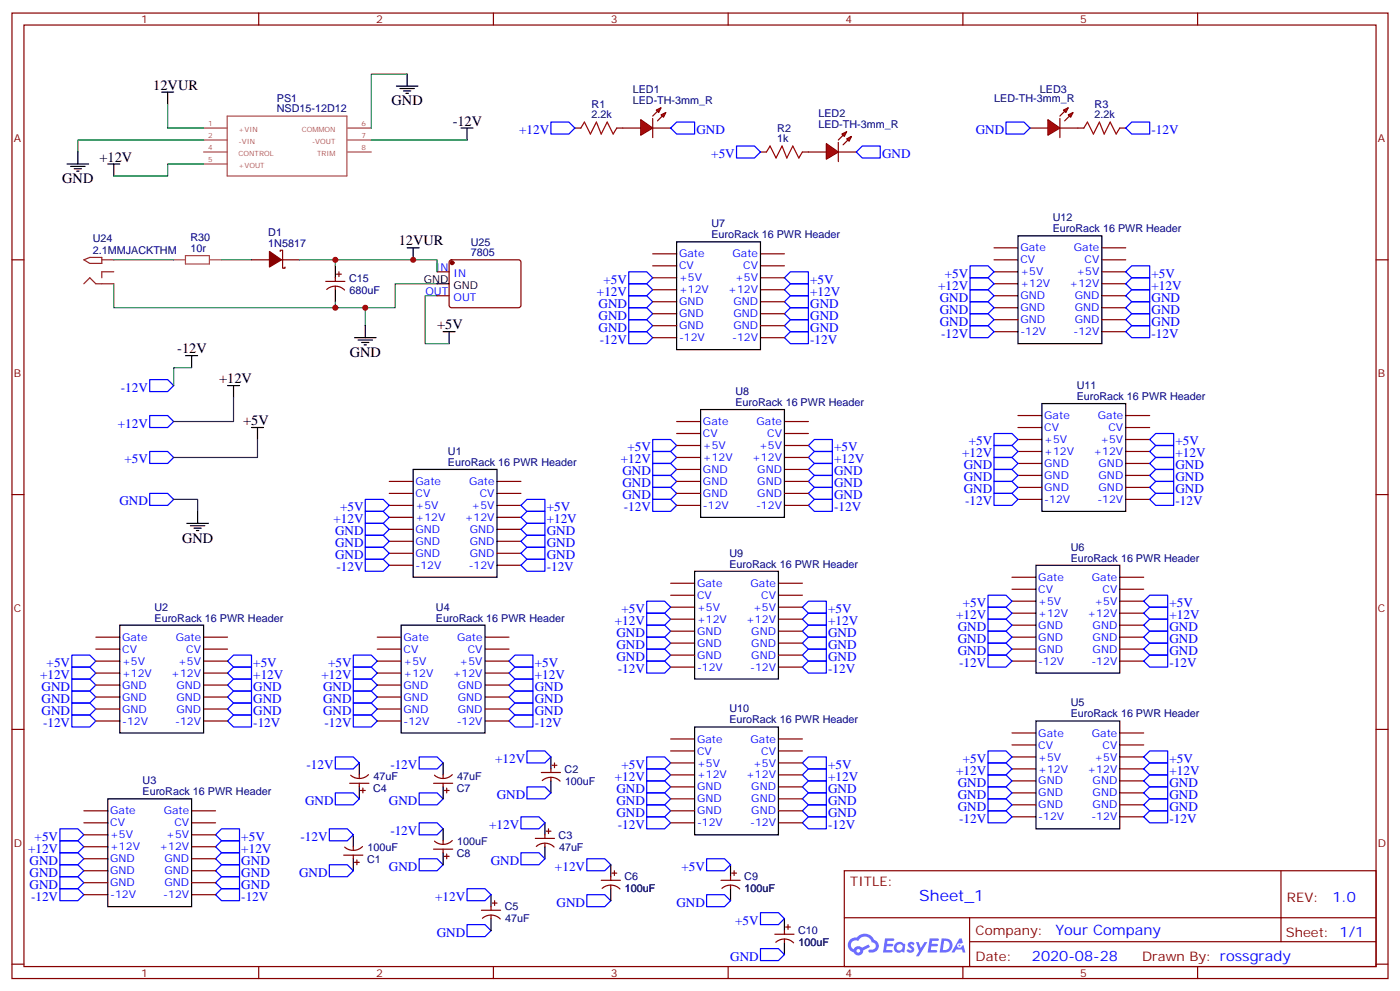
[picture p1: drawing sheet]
<svg xmlns="http://www.w3.org/2000/svg" width="412mm" height="292mm" viewBox="0 0 412 292" stroke-linecap="round" stroke-linejoin="round" font-family="sans-serif">
<g fill="none" stroke="#870000" stroke-width=".35">
<path d="M3.5 3.8h405.4v284.4h-405.4zM7.1 7.4h398.2v277.3h-398.2zM76.2 3.8v3.6M145.3 3.8v3.6M214.5 3.8v3.6M283.6 3.8v3.6M352.8 3.8v3.6M3.5 76.5h3.6M405.3 76.5h3.6M3.5 145.7h3.6M405.3 145.7h3.6M3.5 214.8h3.6"/>
<path d="M405.3 214.8h3.6M248.7 256.4h156.6v28.3h-156.6zM377.3 256.5v20.8M248.7 270.3h156.5M285.6 277.3h119.6M285.6 270.3v14.1M3.5 284h3.6M76.2 284.7v3.5M145.3 284.7v3.5M214.5 284.7v3.5M283.6 284.7v3.5M352.8 284.7v3.5"/>
<path d="M405.3 284h3.6"/>
</g>
<g fill="#5487ff">
<path d="M267.7 277.6a1.22 1.22 0 0 1 1.7 .3l-.4 .6a.47 .47 0 0 0-.3-.5 .47 .47 0 0 0-.5 .2l.1 .3a1.14 1.14 0 0 1 .8 1.7 1.14 1.14 0 0 1-1.9 0l-.2-.2 .5-.5 .7 .4a.29 .29 0 0 0 .3-.3 .29 .29 0 0 0-.2-.3 1.04 1.04 0 0 1-.6-1.7z"/>
<path d="M260.7 276.4h2.4l.3 .1-.2 .5-1.8 .1-.1 .9h1.5l.3 .3-.3 .4h-1.6l-.2 1.1h1.7l.2 .4-.2 .3h-2.6z"/>
<path d="M273.8 276.4h2.4l.3 .1-.1 .5-1.8 .1-.2 .9h1.6l.3 .3-.4 .4h-1.6l-.1 1.1h1.7l.2 .4-.2 .3h-2.6z"/>
<path d="M282.6 276.4h.7l.3 1.2-.6 .3a.69 .69 0 0 0-1 .3 .69 .69 0 0 0 .4 1 .69 .69 0 0 0 .9-.6l.5-.3 .6 2.2h-.8l-.2-.9h-1.8l-.5 .9h-.8z"/>
<path d="M269.8 277.4h.8l.6 1.9 1.1-1.9h.9l-2.6 4.2h-.8l.9-1.5z"/>
<path d="M277.4 276.4l-.6 4.1h1.3a2.11 2.11 0 0 0 2.5-2.1 2.11 2.11 0 0 0-2.5-2zM278.1 277.1a1.39 1.39 0 0 1 1.7 1.4 1.39 1.39 0 0 1-1.8 1.3h-.3z"/>
<path d="M263.7 278a1.54 1.54 0 0 0-.1 2.1 1.54 1.54 0 0 0 2.2 .2l.6 .2 .3-2.3-.2-.2-.4-.1a1.49 1.49 0 0 0-2.4 .1zM264 279a.94 .94 0 0 1 1.8 0 .94 .94 0 0 1-1.8 0z"/>
<path d="M250.4 276.7a2.18 2.18 0 0 0 1.1 3.8 1.44 1.44 0 0 0 1.6 .9 1.44 1.44 0 0 0 1.2-1.5l2-1-.5-.7-1.9 .9a1.47 1.47 0 0 0-2.4 .5 1.39 1.39 0 0 1-.7-2 1.39 1.39 0 0 1 2-.5 2.12 2.12 0 0 1 2.2-1.3 2.12 2.12 0 0 1 1.9 1.7 1.14 1.14 0 0 1 1.1 1.4 1.14 1.14 0 0 1-1.7 .8 .43 .43 0 0 0-.5 .3 .43 .43 0 0 0 .4 .5 1.98 1.98 0 0 0 2.5-1.2 1.98 1.98 0 0 0-1.2-2.5 3.1 3.1 0 0 0-5.3-.7l-.9 .1zM252.3 280a.55 .55 0 0 1 1.1 0 .55 .55 0 0 1-1.1 0z"/>
<circle cx="282.6" cy="278.5" r=".26"/>
</g>
<path d="M60 37.7h6.9M66.9 34.2h35.3v17.6h-35.3zM102.4 37.7h7M60 41.2h6.9M60 44.8h6.9M60 48.3h6.9M102.4 41.2h7M102.4 44.8h7M51.2 76.5h3.4M54.6 75.3h7.1v2.5h-7.1zM61.8 76.5h3.5" fill="none" stroke="#a64a4a" stroke-width=".35"/>
<g fill="none" stroke="#870000" stroke-width=".35">
<path d="M74.1 76.5h5.3M82.5 74v-.3h.8v5.3h.7v-.4M82.9 76.5h5.3M132.5 76.7l.5-.2 20 .1 .5 .6-.1 13-.6 .4h-20.1l-.4-.7v-12.7zM192.3 74.8h7M192.3 78.3h7M224 74.8h7.1M224 78.3h7.1M292.8 76.5h7.1M292.8 73h7.1M324.6 76.5h7M324.6 73h7"/>
<path d="M96 82.9h5.6M96.2 85.2a3.8 3.8 0 0 1 5.3 .2M98.8 81.8v1.1M98.8 84.3v1M99.1 80.8h1.4M99.8 80v1.5M128.8 80h3.5M128.8 87.1h3.5M192.3 81.8h7M192.3 85.3h7M192.3 88.9h7M192.3 92.4h7"/>
<path d="M192.3 99.4h7M192.3 95.9h7M224 81.8h7.1M224 85.3h7.1M224 88.9h7.1M224 92.4h7.1M224 99.4h7.1M224 95.9h7.1M292.8 80h7.1M292.8 87.1h7.1M292.8 83.6h7.1M292.8 90.6h7.1"/>
<path d="M292.8 97.7h7.1M292.8 94.2h7.1M324.6 80h7M324.6 87.1h7M324.6 83.6h7M324.6 90.6h7M324.6 97.7h7M324.6 94.2h7M199.3 124.1h7.1M199.3 127.7h7.1M199.3 131.2h7.1M199.3 134.7h7.1"/>
<path d="M199.3 138.3h7.1M231.1 124.1h7M231.1 127.7h7M231.1 131.2h7M231.1 134.7h7M231.1 138.3h7M299.9 122.4h7M299.9 125.9h7M299.9 129.4h7M299.9 133h7M299.9 136.5h7M331.6 122.4h7.1"/>
<path d="M331.6 125.9h7.1M331.6 129.4h7.1M331.6 133h7.1M331.6 136.5h7.1M114.7 141.8h7M114.7 145.3h7M114.7 148.8h7M114.7 152.4h7M114.7 155.9h7M114.7 159.4h7M146.4 141.8h7.1M146.4 145.3h7.1"/>
<path d="M146.4 148.8h7.1M146.4 152.4h7.1M146.4 155.9h7.1M146.4 159.4h7.1M199.3 141.8h7.1M199.3 145.3h7.1M199.3 148.8h7.1M231.1 141.8h7M231.1 145.3h7M231.1 148.8h7M299.9 140h7M299.9 147.1h7"/>
<path d="M299.9 143.5h7M331.6 140h7.1M331.6 147.1h7.1M331.6 143.5h7.1M114.7 166.5h7M114.7 162.9h7M146.4 166.5h7.1M146.4 162.9h7.1M197.6 171.8h7M197.6 175.3h7M197.6 178.8h7M229.3 171.8h7.1"/>
<path d="M229.3 175.3h7.1M229.3 178.8h7.1M298.1 170h7.1M298.1 173.5h7.1M298.1 177.1h7.1M329.8 170h7.1M329.8 173.5h7.1M329.8 177.1h7.1M28.2 187.6h7.1M28.2 191.2h7.1M28.2 194.7h7.1M28.2 198.2h7.1"/>
<path d="M60 187.6h7M60 191.2h7M60 194.7h7M60 198.2h7M111.1 187.6h7.1M111.1 191.2h7.1M111.1 194.7h7.1M111.1 198.2h7.1M142.9 187.6h7M142.9 191.2h7M142.9 194.7h7M142.9 198.2h7"/>
<path d="M197.6 182.4h7M197.6 185.9h7M197.6 189.4h7M197.6 196.5h7M197.6 192.9h7M229.3 182.4h7.1M229.3 185.9h7.1M229.3 189.4h7.1M229.3 196.5h7.1M229.3 192.9h7.1M298.1 187.6h7.1M298.1 191.2h7.1"/>
<path d="M298.1 194.7h7.1M298.1 180.6h7.1M298.1 184.1h7.1M329.8 187.6h7.1M329.8 191.2h7.1M329.8 194.7h7.1M329.8 180.6h7.1M329.8 184.1h7.1M28.2 201.8h7.1M28.2 205.3h7.1M28.2 212.3h7.1M28.2 208.8h7.1"/>
<path d="M60 201.8h7M60 205.3h7M60 212.3h7M60 208.8h7M111.1 201.8h7.1M111.1 205.3h7.1M111.1 212.3h7.1M111.1 208.8h7.1M142.9 201.8h7M142.9 205.3h7M142.9 212.3h7M142.9 208.8h7"/>
<path d="M197.6 217.6h7M229.3 217.6h7.1M298.1 215.9h7.1M298.1 219.4h7.1M329.8 215.9h7.1M329.8 219.4h7.1M24.7 238.8h7M56.4 238.8h7.1M197.6 238.8h7M197.6 221.2h7M197.6 224.7h7M197.6 228.2h7"/>
<path d="M197.6 231.7h7M197.6 235.3h7M229.3 238.8h7.1M229.3 221.2h7.1M229.3 224.7h7.1M229.3 228.2h7.1M229.3 231.7h7.1M229.3 235.3h7.1M298.1 222.9h7.1M298.1 226.4h7.1M298.1 230h7.1M298.1 233.5h7.1"/>
<path d="M298.1 237h7.1M329.8 222.9h7.1M329.8 226.4h7.1M329.8 230h7.1M329.8 233.5h7.1M329.8 237h7.1M24.7 242.3h7M24.7 245.9h7M24.7 249.4h7M24.7 252.9h7M24.7 256.4h7M24.7 260h7"/>
<path d="M56.4 242.3h7.1M56.4 245.9h7.1M56.4 249.4h7.1M56.4 252.9h7.1M56.4 256.4h7.1M56.4 260h7.1M197.6 242.3h7M229.3 242.3h7.1M298.1 240.6h7.1M329.8 240.6h7.1M24.7 263.5h7M56.4 263.5h7.1"/>
</g>
<g fill="none" stroke="#000" stroke-width=".35">
<path d="M47.6 27.1h3.6M49.4 27.1v3.6M116.8 25.4h6.3M117.8 26.1h4.3M118.9 26.8h2.1M119.6 27.5h.7M119.9 21.8v3.6M135.8 37.7h3.5M137.6 37.7v3.5M19.8 48.3h6.3M20.8 49h4.2M21.9 49.7h2.1"/>
<path d="M22.6 50.4h.7M22.9 44.8v3.5M31.7 48.3h3.6M33.5 48.3v3.5M98.8 78.3v3.5M119.9 73h3.6M121.7 73v3.5M199.3 71.2h24.7v31.8h-24.7zM299.9 69.5h24.7v31.7h-24.7zM98.8 85.3v3.6M104.4 99.4h6.4M107.6 95.9v3.5"/>
<path d="M128.8 83.6h3.5M130.5 97.7h3.6M132.3 97.7v3.5M54.7 104.7h3.5M56.4 104.7v3.6M67 113.6h3.6M68.8 113.6v3.5M105.5 100.2h4.2M106.5 100.9h2.2M107.2 101.6h.7M306.9 118.9h24.7v31.7h-24.7zM74.1 125.9h3.5"/>
<path d="M75.8 125.9v3.5M121.7 138.3h24.7v31.7h-24.7zM206.4 120.6h24.7v31.8h-24.7zM55 154.1h6.4M56.1 154.8h4.2M57.1 155.5h2.2M57.9 156.2h.7M58.2 150.6v3.5M204.6 168.2h24.7v31.8h-24.7zM305.2 166.5h24.6v31.7h-24.6zM35.3 184.1h24.7v31.8h-24.7zM118.2 184.1h24.7v31.8h-24.7z"/>
<path d="M204.6 214.1h24.7v31.8h-24.7zM305.2 212.3h24.6v31.8h-24.6zM31.7 235.3h24.7v31.7h-24.7z"/>
</g>
<g fill="#870000" stroke="#870000" stroke-width=".35">
<path d="M79.4 74l3.5 2.5-3.5 2.1z"/>
<circle cx="133.2" cy="77.4" r=".53"/>
</g>
<g fill="none" stroke="#008700" stroke-width=".35">
<path d="M49.4 30.7v7h10.6M119.9 21.8h-10.5v15.9M60 41.2h-37.1v3.6M60 48.3h-10.6v3.5h-15.9M109.4 41.2h28.2M33.5 76.5h17.7M65.3 76.5h8.8M88.2 76.5h40.6v3.5M98.8 76.5v1.8M33.5 83.6v7h74.1v5.3M98.8 88.9v1.7M128.8 87.1h-3.6v14.1h7.1"/>
<path d="M128.8 83.6h-12.4v7h-8.8M56.4 108.3h-5.2v5.3M68.8 117.1v7h-17.6M75.8 129.4v5.3h-24.6M51.2 147.1h7v3.5"/>
</g>
<path d="M24.7 76.5l1.8-.7h3.5v1.8h-3.5zM30 76.5h3.5M24.7 83.6l1.8-1.8 1.7 1.8h5.3M33.5 80h-3.5v1.8" fill="none" stroke="#8c2424" stroke-width=".35"/>
<g fill="none" stroke="#00f" stroke-width=".35">
<path d="M285.8 78.3h5.2l1.8 1.7-1.8 1.8h-5.2zM333.4 78.3h5.3v3.5h-5.3l-1.8-1.8zM185.2 97.7h5.3l1.8 1.7-1.8 1.8h-5.3zM185.2 94.2h5.3l1.8 1.7-1.8 1.8h-5.3zM185.2 90.6h5.3l1.8 1.8-1.8 1.8h-5.3zM185.2 87.1h5.3l1.8 1.8-1.8 1.7h-5.3zM185.2 83.6h5.3l1.8 1.7-1.8 1.8h-5.3zM185.2 80h5.3l1.8 1.8-1.8 1.8h-5.3zM232.8 80h5.3v3.6h-5.3l-1.7-1.8zM232.8 83.6h5.3v3.5h-5.3l-1.7-1.8zM232.8 87.1h5.3v3.5h-5.3l-1.7-1.7zM232.8 90.6h5.3v3.6h-5.3l-1.7-1.8z"/>
<path d="M232.8 94.2h5.3v3.5h-5.3l-1.7-1.8zM232.8 97.7h5.3v3.5h-5.3l-1.7-1.8zM285.8 81.8h5.2l1.8 1.8-1.8 1.7h-5.2zM285.8 85.3h5.2l1.8 1.8-1.8 1.8h-5.2zM285.8 88.9h5.2l1.8 1.7-1.8 1.8h-5.2zM285.8 92.4h5.2l1.8 1.8-1.8 1.7h-5.2zM285.8 95.9h5.2l1.8 1.8-1.8 1.7h-5.2zM333.4 95.9h5.3v3.5h-5.3l-1.8-1.7zM333.4 92.4h5.3v3.5h-5.3l-1.8-1.7zM333.4 88.9h5.3v3.5h-5.3l-1.8-1.8zM333.4 85.3h5.3v3.6h-5.3l-1.8-1.8zM333.4 81.8h5.3v3.5h-5.3l-1.8-1.7z"/>
<path d="M44.1 111.8h5.3l1.8 1.8-1.8 1.7h-5.3zM44.1 122.4h5.3l1.8 1.7-1.8 1.8h-5.3zM44.1 133h5.3l1.8 1.7-1.8 1.8h-5.3zM192.3 136.5h5.3l1.7 1.8-1.7 1.7h-5.3zM192.3 133h5.3l1.7 1.7-1.7 1.8h-5.3zM192.3 129.4h5.3l1.7 1.8-1.7 1.8h-5.3zM239.9 129.4h5.3v3.6h-5.3l-1.8-1.8zM239.9 133h5.3v3.5h-5.3l-1.8-1.8zM239.9 136.5h5.3v3.5h-5.3l-1.8-1.7zM292.8 127.7h5.3l1.8 1.7-1.8 1.8h-5.3zM292.8 131.2h5.3l1.8 1.8-1.8 1.7h-5.3zM292.8 134.7h5.3l1.8 1.8-1.8 1.8h-5.3z"/>
<path d="M292.8 138.3h5.3l1.8 1.7-1.8 1.8h-5.3zM338.7 136.5l1.7-1.8h5.3v3.6h-5.3zM338.7 129.4l1.7-1.7h5.3v3.5h-5.3zM340.4 138.3h5.3v3.5h-5.3l-1.7-1.8zM340.4 131.2h5.3v3.5h-5.3l-1.7-1.7zM44.1 145.3h5.3l1.8 1.8-1.8 1.7h-5.3zM107.6 147.1h5.3l1.8 1.7-1.8 1.8h-5.3zM107.6 150.6h5.3l1.8 1.8-1.8 1.7h-5.3zM107.6 154.1h5.3l1.8 1.8-1.8 1.8h-5.3zM107.6 157.7h5.3l1.8 1.7-1.8 1.8h-5.3zM155.2 157.7h5.3v3.5h-5.3l-1.7-1.8zM155.2 154.1h5.3v3.6h-5.3l-1.7-1.8z"/>
<path d="M155.2 150.6h5.3v3.5h-5.3l-1.7-1.7zM155.2 147.1h5.3v3.5h-5.3l-1.7-1.8zM192.3 147.1h5.3l1.7 1.7-1.7 1.8h-5.3zM192.3 143.5h5.3l1.7 1.8-1.7 1.8h-5.3zM192.3 140h5.3l1.7 1.8-1.7 1.7h-5.3zM239.9 140h5.3v3.5h-5.3l-1.8-1.7zM239.9 143.5h5.3v3.6h-5.3l-1.8-1.8zM239.9 147.1h5.3v3.5h-5.3l-1.8-1.8zM292.8 141.8h5.3l1.8 1.7-1.8 1.8h-5.3zM292.8 145.3h5.3l1.8 1.8-1.8 1.7h-5.3zM338.7 143.5l1.7-1.7h5.3v3.5h-5.3zM340.4 145.3h5.3v3.5h-5.3l-1.7-1.7z"/>
<path d="M107.6 161.2h5.3l1.8 1.7-1.8 1.8h-5.3zM107.6 164.7h5.3l1.8 1.8-1.8 1.7h-5.3zM155.2 164.7h5.3v3.5h-5.3l-1.7-1.7zM155.2 161.2h5.3v3.5h-5.3l-1.7-1.8zM190.5 177.1h5.3l1.8 1.7-1.8 1.8h-5.3zM238.1 177.1h5.3v3.5h-5.3l-1.7-1.8zM291 175.3h5.3l1.8 1.8-1.8 1.7h-5.3zM291 178.8h5.3l1.8 1.8-1.8 1.8h-5.3zM338.7 178.8h5.3v3.6h-5.3l-1.8-1.8zM338.7 175.3h5.3v3.5h-5.3l-1.8-1.7zM21.2 200h5.3l1.7 1.8-1.7 1.7h-5.3zM21.2 196.5h5.3l1.7 1.7-1.7 1.8h-5.3z"/>
<path d="M21.2 192.9h5.3l1.7 1.8-1.7 1.8h-5.3zM68.8 192.9h5.3v3.6h-5.3l-1.8-1.8zM68.8 196.5h5.3v3.5h-5.3l-1.8-1.8zM104.1 200h5.3l1.7 1.8-1.7 1.7h-5.3zM104.1 196.5h5.3l1.7 1.7-1.7 1.8h-5.3zM104.1 192.9h5.3l1.7 1.8-1.7 1.8h-5.3zM149.9 198.2l1.8-1.7h5.3v3.5h-5.3zM151.7 192.9h5.3v3.6h-5.3l-1.8-1.8zM151.7 200h5.3v3.5h-5.3l-1.8-1.7zM190.5 194.7h5.3l1.8 1.8-1.8 1.7h-5.3zM190.5 191.2h5.3l1.8 1.7-1.8 1.8h-5.3zM190.5 187.6h5.3l1.8 1.8-1.8 1.8h-5.3z"/>
<path d="M190.5 184.1h5.3l1.8 1.8-1.8 1.7h-5.3zM190.5 180.6h5.3l1.8 1.8-1.8 1.7h-5.3zM236.4 182.4l1.7-1.8h5.3v3.5h-5.3zM238.1 184.1h5.3v3.5h-5.3l-1.7-1.7zM238.1 187.6h5.3v3.6h-5.3l-1.7-1.8zM238.1 191.2h5.3v3.5h-5.3l-1.7-1.8zM238.1 194.7h5.3v3.5h-5.3l-1.7-1.7zM291 182.4h5.3l1.8 1.7-1.8 1.8h-5.3zM291 185.9h5.3l1.8 1.7-1.8 1.8h-5.3zM291 189.4h5.3l1.8 1.8-1.8 1.7h-5.3zM291 192.9h5.3l1.8 1.8-1.8 1.8h-5.3zM338.7 192.9h5.3v3.6h-5.3l-1.8-1.8z"/>
<path d="M338.7 189.4h5.3v3.5h-5.3l-1.8-1.7zM338.7 185.9h5.3v3.5h-5.3l-1.8-1.8zM338.7 182.4h5.3v3.5h-5.3l-1.8-1.8zM21.2 210.6h5.3l1.7 1.7-1.7 1.8h-5.3zM21.2 207h5.3l1.7 1.8-1.7 1.8h-5.3zM21.2 203.5h5.3l1.7 1.8-1.7 1.7h-5.3zM67 201.8l1.8-1.8h5.3v3.5h-5.3zM68.8 203.5h5.3v3.5h-5.3l-1.8-1.7zM68.8 207h5.3v3.6h-5.3l-1.8-1.8zM68.8 210.6h5.3v3.5h-5.3l-1.8-1.8zM104.1 210.6h5.3l1.7 1.7-1.7 1.8h-5.3zM104.1 207h5.3l1.7 1.8-1.7 1.8h-5.3z"/>
<path d="M104.1 203.5h5.3l1.7 1.8-1.7 1.7h-5.3zM151.7 203.5h5.3v3.5h-5.3l-1.8-1.7zM151.7 207h5.3v3.6h-5.3l-1.8-1.8zM151.7 210.6h5.3v3.5h-5.3l-1.8-1.8zM190.5 237h5.3l1.8 1.8-1.8 1.8h-5.3zM190.5 233.5h5.3l1.8 1.8-1.8 1.7h-5.3zM190.5 230h5.3l1.8 1.7-1.8 1.8h-5.3zM190.5 226.4h5.3l1.8 1.8-1.8 1.8h-5.3zM190.5 222.9h5.3l1.8 1.8-1.8 1.7h-5.3zM238.1 222.9h5.3v3.5h-5.3l-1.7-1.7zM238.1 226.4h5.3v3.6h-5.3l-1.7-1.8zM238.1 230h5.3v3.5h-5.3l-1.7-1.8z"/>
<path d="M238.1 233.5h5.3v3.5h-5.3l-1.7-1.7zM238.1 237h5.3v3.6h-5.3l-1.7-1.8zM291 221.2h5.3l1.8 1.7-1.8 1.8h-5.3zM291 224.7h5.3l1.8 1.7-1.8 1.8h-5.3zM291 228.2h5.3l1.8 1.8-1.8 1.7h-5.3zM291 231.7h5.3l1.8 1.8-1.8 1.8h-5.3zM291 235.3h5.3l1.8 1.7-1.8 1.8h-5.3zM291 238.8h5.3l1.8 1.8-1.8 1.7h-5.3zM338.7 238.8h5.3v3.5h-5.3l-1.8-1.7zM338.7 235.3h5.3v3.5h-5.3l-1.8-1.8zM338.7 231.7h5.3v3.6h-5.3l-1.8-1.8zM338.7 228.2h5.3v3.5h-5.3l-1.8-1.7z"/>
<path d="M338.7 224.7h5.3v3.5h-5.3l-1.8-1.8zM338.7 221.2h5.3v3.5h-5.3l-1.8-1.8zM17.6 258.2h5.3l1.8 1.8-1.8 1.7h-5.3zM17.6 254.7h5.3l1.8 1.7-1.8 1.8h-5.3zM17.6 251.1h5.3l1.8 1.8-1.8 1.8h-5.3zM17.6 247.6h5.3l1.8 1.8-1.8 1.7h-5.3zM17.6 244.1h5.3l1.8 1.8-1.8 1.7h-5.3zM63.5 252.9l1.8-1.8h5.3v3.6h-5.3zM65.3 244.1h5.3v3.5h-5.3l-1.8-1.7zM65.3 247.6h5.3v3.5h-5.3l-1.8-1.7zM65.3 254.7h5.3v3.5h-5.3l-1.8-1.8zM65.3 258.2h5.3v3.5h-5.3l-1.8-1.7z"/>
<path d="M190.5 240.6h5.3l1.8 1.7-1.8 1.8h-5.3zM238.1 240.6h5.3v3.5h-5.3l-1.7-1.8zM17.6 261.7h5.3l1.8 1.8-1.8 1.8h-5.3zM65.3 261.7h5.3v3.6h-5.3l-1.8-1.8z"/>
</g>
<g fill="#f00" stroke="#870000" stroke-width=".35">
<path d="M188.7 35.2l3.6 2.5-3.6 2.1z"/>
<path d="M192.3 34.9v5.6z"/>
</g>
<g fill="#870000" stroke="#870000" stroke-width=".35">
<path d="M193.7 32.8l-1.4 1.4z"/>
<path d="M193.7 35.6l1.4-1.4z"/>
</g>
<g fill="#f00" stroke="#870000" stroke-width=".35">
<path d="M193.3 32.4l1.4-.7-.7 1.4z"/>
<path d="M194.7 33.8l1.4-.7-.7 1.4z"/>
</g>
<path d="M183.4 37.7h5.3M192.3 37.7h5.3" fill="none" stroke="#870000" stroke-width=".35"/>
<g fill="#f00" stroke="#870000" stroke-width=".35">
<path d="M243.4 42.3l3.5 2.5-3.5 2.1z"/>
<path d="M246.9 41.9v5.7z"/>
</g>
<g fill="#870000" stroke="#870000" stroke-width=".35">
<path d="M248.4 39.8l-1.5 1.4z"/>
<path d="M248.4 42.7l1.4-1.5z"/>
</g>
<g fill="#f00" stroke="#870000" stroke-width=".35">
<path d="M248 39.5l1.4-.7-.7 1.4z"/>
<path d="M249.4 40.9l1.4-.7-.7 1.4z"/>
</g>
<path d="M238.1 44.8h5.3M246.9 44.8h5.3" fill="none" stroke="#870000" stroke-width=".35"/>
<g fill="#f00" stroke="#870000" stroke-width=".35">
<path d="M308.7 35.2l3.5 2.5-3.5 2.1z"/>
<path d="M312.2 34.9v5.6z"/>
</g>
<g fill="#870000" stroke="#870000" stroke-width=".35">
<path d="M313.6 32.8l-1.4 1.4z"/>
<path d="M313.6 35.6l1.4-1.4z"/>
</g>
<g fill="#f00" stroke="#870000" stroke-width=".35">
<path d="M313.3 32.4l1.4-.7-.7 1.4z"/>
<path d="M314.7 33.8l1.4-.7-.7 1.4z"/>
</g>
<g fill="none" stroke="#870000" stroke-width=".35">
<path d="M169.3 37.7h1.8M181.7 37.7h1.7M303.4 37.7h5.3M312.2 37.7h7.1M329.8 37.7h1.8M224 44.8h1.8M236.4 44.8h1.7M103 230.7h5.7M105.8 228.2v1.1M105.8 230.7v1M106.2 232.8h1.4M106.9 232.1v1.4"/>
<path d="M108.5 228.1a3.8 3.8 0 0 1-5.2 .2M127.7 230.7h5.6M130.5 228.2v1.1M130.5 230.7v1M130.9 232.8h1.4M131.6 232.1v1.4M133.2 228.1a3.8 3.8 0 0 1-5.2 .2M159.5 227.5h5.6M159.7 229.9a3.8 3.8 0 0 1 5.3 .2M162.3 226.4v1.1M162.3 228.9v1.1M162.6 225.4h1.4"/>
<path d="M163.3 224.7v1.4M101.2 251.8h5.7M104.1 249.4v1M104.1 251.8v1.1M104.4 254h1.4M105.1 253.3v1.4M106.8 249.3a3.8 3.8 0 0 1-5.3 .2M127.7 250.1h5.6M130.5 247.6v1.1M130.5 250.1v1M130.9 252.2h1.4M131.6 251.5v1.4"/>
<path d="M133.2 247.5a3.8 3.8 0 0 1-5.2 .2M157.7 246.9h5.6M158 249.3a3.8 3.8 0 0 1 5.2 .2M160.5 245.9v1M160.5 248.3v1.1M160.9 244.8h1.4M161.6 244.1v1.4M177.1 259.3h5.6M179.9 258.2v1.1M180.3 257.1h1.4M181 256.4v1.4M212.4 259.3h5.6"/>
<path d="M215.2 258.2v1.1M215.5 257.1h1.5M216.3 256.4v1.4M141.8 268.1h5.7M142.1 270.5a3.8 3.8 0 0 1 5.2 .1M144.6 267v1.1M144.6 269.5v1M145 266h1.4M145.7 265.3v1.4M177.4 261.6a3.8 3.8 0 0 1 5.2 .2M179.9 260.7v1M212.7 261.6a3.8 3.8 0 0 1 5.2 .2"/>
<path d="M215.2 260.7v1M228.2 275.1h5.7M228.5 277.5a3.8 3.8 0 0 1 5.3 .2M231.1 274.1v1M231.1 276.5v1.1M231.4 273h1.4M232.1 272.3v1.4"/>
</g>
<path d="M171.1 37.7l1.1-1.8 1.7 3.6 1.8-3.6 1.4 3.6 1.8-3.6 1.7 3.6 1.1-1.8M319.3 37.7l1-1.8 1.8 3.6 1.7-3.6 1.5 3.6 1.7-3.6 1.8 3.6 1-1.8M225.8 44.8l1-1.8 1.8 3.5 1.8-3.5 1.4 3.5 1.7-3.5 1.8 3.5 1.1-1.7" fill="none" stroke="#a10000" stroke-width=".35"/>
<g fill="none" stroke="#00f" stroke-width=".35">
<path d="M162.3 35.9h5.3l1.7 1.8-1.7 1.8h-5.3zM199.3 35.9h5.3v3.6h-5.3l-1.7-1.8zM296.3 35.9h5.3l1.8 1.8-1.8 1.8h-5.3zM333.4 35.9h5.3v3.6h-5.3l-1.8-1.8zM217 43h5.2l1.8 1.8-1.8 1.7h-5.2zM254 43h5.3v3.5h-5.3l-1.8-1.7zM98.8 222.9h5.3l1.7 1.8-1.7 1.7h-5.3zM98.8 233.5h5.3l1.7 1.8-1.7 1.7h-5.3zM123.5 233.5h5.3l1.7 1.8-1.7 1.7h-5.3zM123.5 222.9h5.3l1.7 1.8-1.7 1.7h-5.3zM155.2 221.2h5.3l1.8 1.7-1.8 1.8h-5.3zM155.2 231.7h5.3l1.8 1.8-1.8 1.8h-5.3z"/>
<path d="M97 254.7h5.3l1.8 1.7-1.8 1.8h-5.3zM97 244.1h5.3l1.8 1.8-1.8 1.7h-5.3zM123.5 242.3h5.3l1.7 1.8-1.7 1.8h-5.3zM123.5 252.9h5.3l1.7 1.8-1.7 1.7h-5.3zM153.5 240.6h5.2l1.8 1.7-1.8 1.8h-5.2zM153.5 251.1h5.2l1.8 1.8-1.8 1.8h-5.2zM172.9 252.9h5.3l1.7 1.8-1.7 1.7h-5.3zM208.1 252.9h5.3l1.8 1.8-1.8 1.7h-5.3zM137.6 272.3h5.3l1.7 1.8-1.7 1.7h-5.3zM137.6 261.7h5.3l1.7 1.8-1.7 1.8h-5.3zM172.9 263.5h5.3l1.7 1.8-1.7 1.7h-5.3zM208.1 263.5h5.3l1.8 1.8-1.8 1.7h-5.3z"/>
<path d="M224 268.8h5.3l1.8 1.7-1.8 1.8h-5.3zM224 279.4h5.3l1.8 1.7-1.8 1.8h-5.3z"/>
</g>
<g fill="none" stroke="#000" stroke-width=".35">
<path d="M105.8 224.7v3.5M105.8 231.7v3.6M130.5 224.7v3.5M130.5 231.7v3.6M162.3 222.9v3.5M162.3 230v3.5M104.1 245.9v3.5M104.1 252.9v3.5M130.5 244.1v3.5M130.5 251.1v3.6M160.5 242.3v3.6M160.5 249.4v3.5"/>
<path d="M179.9 254.7v3.5M215.2 254.7v3.5M144.6 263.5v3.5M144.6 270.5v3.6M179.9 261.7v3.6M215.2 261.7v3.6M231.1 270.5v3.6M231.1 277.6v3.5"/>
</g>
<g fill="#c00">
<circle cx="121.7" cy="76.5" r=".88"/>
<circle cx="107.6" cy="90.6" r=".88"/>
<circle cx="98.8" cy="90.6" r=".88"/>
<circle cx="98.8" cy="76.5" r=".88"/>
</g>
<text font-size="4.6" fill="#00f" x="270.8" y="265.5">Sheet_1</text>
<g font-size="4.2">
<text x="45.2" y="26.4">12VUR</text>
<text x="115.4" y="31">GND</text>
<text x="133.3" y="37">-12V</text>
<text x="29.3" y="47.6">+12V</text>
<text x="18.3" y="53.9">GND</text>
<text x="117.5" y="72.3">12VUR</text>
<text x="128.8" y="97">+5V</text>
<text x="52.2" y="104">-12V</text>
<text x="103" y="105.1">GND</text>
<text x="64.6" y="112.9">+12V</text>
<text x="71.6" y="125.2">+5V</text>
<text x="53.6" y="159.8">GND</text>
</g>
<g font-size="4.2" fill="#00f">
<text x="392.5" y="265.7">1.0</text>
<text x="310.9" y="275.3">Your Company</text>
<text x="304" y="283.1">2020-08-28</text>
</g>
<g font-size="3.9" fill="#00f">
<text x="152.9" y="39.5">+12V</text>
<text x="205.1" y="39.5">GND</text>
<text x="287.4" y="39.5">GND</text>
<text x="339.2" y="39.5">-12V</text>
<text x="209.5" y="46.5">+5V</text>
<text x="259.8" y="46.5">GND</text>
<text x="177.8" y="83.6">+5V</text>
<text x="238.7" y="83.6">+5V</text>
<text x="278.3" y="81.8">+5V</text>
<text x="339.2" y="81.8">+5V</text>
<text x="175.8" y="87.1">+12V</text>
<text x="238.7" y="87.1">+12V</text>
<text x="276.4" y="85.3">+12V</text>
<text x="276.8" y="88.9">GND</text>
<text x="339.2" y="88.9">GND</text>
<text x="339.2" y="85.3">+12V</text>
<text x="176.3" y="94.2">GND</text>
<text x="176.3" y="90.6">GND</text>
<text x="238.7" y="90.6">GND</text>
<text x="238.7" y="94.2">GND</text>
<text x="276.8" y="92.4">GND</text>
<text x="276.8" y="95.9">GND</text>
<text x="339.2" y="95.9">GND</text>
<text x="339.2" y="92.4">GND</text>
<text x="176.3" y="97.7">GND</text>
<text x="176.7" y="101.2">-12V</text>
<text x="238.7" y="97.7">GND</text>
<text x="238.7" y="101.2">-12V</text>
<text x="277.3" y="99.4">-12V</text>
<text x="339.2" y="99.4">-12V</text>
<text x="35.6" y="115.3">-12V</text>
<text x="34.7" y="125.9">+12V</text>
<text x="285.4" y="131.2">+5V</text>
<text x="346.3" y="131.2">+5V</text>
<text x="36.7" y="136.5">+5V</text>
<text x="182.9" y="136.5">+12V</text>
<text x="184.8" y="133">+5V</text>
<text x="245.7" y="133">+5V</text>
<text x="245.7" y="136.5">+12V</text>
<text x="283.4" y="134.7">+12V</text>
<text x="346.3" y="134.7">+12V</text>
<text x="183.4" y="143.5">GND</text>
<text x="183.4" y="140">GND</text>
<text x="245.7" y="140">GND</text>
<text x="245.7" y="143.5">GND</text>
<text x="283.9" y="138.3">GND</text>
<text x="283.9" y="141.8">GND</text>
<text x="346.3" y="141.8">GND</text>
<text x="346.3" y="138.3">GND</text>
<text x="35.2" y="148.8">GND</text>
<text x="183.4" y="147.1">GND</text>
<text x="245.7" y="147.1">GND</text>
<text x="283.9" y="145.3">GND</text>
<text x="284.3" y="148.8">-12V</text>
<text x="346.3" y="148.8">-12V</text>
<text x="346.3" y="145.3">GND</text>
<text x="98.2" y="154.1">+12V</text>
<text x="100.2" y="150.6">+5V</text>
<text x="161" y="154.1">+12V</text>
<text x="161" y="150.6">+5V</text>
<text x="183.8" y="150.6">-12V</text>
<text x="245.7" y="150.6">-12V</text>
<text x="98.7" y="157.7">GND</text>
<text x="98.7" y="161.2">GND</text>
<text x="161" y="161.2">GND</text>
<text x="161" y="157.7">GND</text>
<text x="98.7" y="164.7">GND</text>
<text x="161" y="164.7">GND</text>
<text x="99.1" y="168.2">-12V</text>
<text x="161" y="168.2">-12V</text>
<text x="283.6" y="178.8">+5V</text>
<text x="344.5" y="178.8">+5V</text>
<text x="181.1" y="184.1">+12V</text>
<text x="183.1" y="180.6">+5V</text>
<text x="243.9" y="180.6">+5V</text>
<text x="243.9" y="184.1">+12V</text>
<text x="281.7" y="182.4">+12V</text>
<text x="282.1" y="185.9">GND</text>
<text x="344.5" y="185.9">GND</text>
<text x="344.5" y="182.4">+12V</text>
<text x="181.6" y="191.2">GND</text>
<text x="181.6" y="187.6">GND</text>
<text x="243.9" y="187.6">GND</text>
<text x="243.9" y="191.2">GND</text>
<text x="282.1" y="189.4">GND</text>
<text x="344.5" y="189.4">GND</text>
<text x="13.7" y="196.5">+5V</text>
<text x="74.6" y="196.5">+5V</text>
<text x="96.6" y="196.5">+5V</text>
<text x="157.5" y="196.5">+5V</text>
<text x="181.6" y="194.7">GND</text>
<text x="243.9" y="194.7">GND</text>
<text x="282.1" y="192.9">GND</text>
<text x="282.6" y="196.5">-12V</text>
<text x="344.5" y="196.5">-12V</text>
<text x="344.5" y="192.9">GND</text>
<text x="11.8" y="200">+12V</text>
<text x="12.3" y="203.5">GND</text>
<text x="74.6" y="200">+12V</text>
<text x="74.6" y="203.5">GND</text>
<text x="94.7" y="200">+12V</text>
<text x="95.2" y="203.5">GND</text>
<text x="157.5" y="200">+12V</text>
<text x="157.5" y="203.5">GND</text>
<text x="182" y="198.2">-12V</text>
<text x="243.9" y="198.2">-12V</text>
<text x="12.3" y="207">GND</text>
<text x="74.6" y="207">GND</text>
<text x="95.2" y="207">GND</text>
<text x="157.5" y="207">GND</text>
<text x="12.3" y="210.6">GND</text>
<text x="12.7" y="214.1">-12V</text>
<text x="74.6" y="210.6">GND</text>
<text x="74.6" y="214.1">-12V</text>
<text x="95.2" y="210.6">GND</text>
<text x="95.6" y="214.1">-12V</text>
<text x="157.5" y="210.6">GND</text>
<text x="157.5" y="214.1">-12V</text>
<text x="90.3" y="226.4">-12V</text>
<text x="115" y="226.4">-12V</text>
<text x="145.8" y="224.7">+12V</text>
<text x="183.1" y="226.4">+5V</text>
<text x="243.9" y="226.4">+5V</text>
<text x="283.6" y="224.7">+5V</text>
<text x="344.5" y="224.7">+5V</text>
<text x="181.1" y="230">+12V</text>
<text x="181.6" y="233.5">GND</text>
<text x="243.9" y="230">+12V</text>
<text x="243.9" y="233.5">GND</text>
<text x="281.7" y="228.2">+12V</text>
<text x="282.1" y="231.7">GND</text>
<text x="344.5" y="231.7">GND</text>
<text x="344.5" y="228.2">+12V</text>
<text x="89.9" y="237">GND</text>
<text x="114.6" y="237">GND</text>
<text x="146.3" y="235.3">GND</text>
<text x="181.6" y="237">GND</text>
<text x="243.9" y="237">GND</text>
<text x="282.1" y="235.3">GND</text>
<text x="282.1" y="238.8">GND</text>
<text x="344.5" y="238.8">GND</text>
<text x="344.5" y="235.3">GND</text>
<text x="115" y="245.9">-12V</text>
<text x="144.1" y="244.1">+12V</text>
<text x="181.6" y="240.6">GND</text>
<text x="182" y="244.1">-12V</text>
<text x="243.9" y="240.6">GND</text>
<text x="243.9" y="244.1">-12V</text>
<text x="282.6" y="242.3">-12V</text>
<text x="344.5" y="242.3">-12V</text>
<text x="8.3" y="251.1">+12V</text>
<text x="10.2" y="247.6">+5V</text>
<text x="71.1" y="247.6">+5V</text>
<text x="71.1" y="251.1">+12V</text>
<text x="88.5" y="247.6">-12V</text>
<text x="8.7" y="254.7">GND</text>
<text x="71.1" y="254.7">GND</text>
<text x="114.6" y="256.4">GND</text>
<text x="144.5" y="254.7">GND</text>
<text x="163.5" y="256.4">+12V</text>
<text x="200.7" y="256.4">+5V</text>
<text x="8.7" y="261.7">GND</text>
<text x="8.7" y="258.2">GND</text>
<text x="71.1" y="258.2">GND</text>
<text x="71.1" y="261.7">GND</text>
<text x="88.1" y="258.2">GND</text>
<text x="9.2" y="265.3">-12V</text>
<text x="71.1" y="265.3">-12V</text>
<text x="128.2" y="265.3">+12V</text>
<text x="163.9" y="267">GND</text>
<text x="199.2" y="267">GND</text>
<text x="128.7" y="275.8">GND</text>
<text x="216.6" y="272.3">+5V</text>
<text x="215.1" y="282.9">GND</text>
</g>
<g font-size="3.9" fill="#800">
<text x="250.5" y="261">TITLE:</text>
<text x="379.1" y="265.7">REV:</text>
<text x="287.4" y="275.2">Company:</text>
<text x="378.7" y="275.8">Sheet: 1/1</text>
<text x="287.4" y="282.9">Date:</text>
<text x="336.4" y="283">Drawn By: rossgrady</text>
</g>
<g font-size="3.2" fill="#800">
<text x="41.6" y="6.8">1</text>
<text x="110.8" y="6.8">2</text>
<text x="179.9" y="6.8">3</text>
<text x="249.1" y="6.8">4</text>
<text x="318.2" y="6.8">5</text>
<text x="4.1" y="41.9">A</text>
<text x="405.9" y="41.9">A</text>
<text x="4.1" y="111.1">B</text>
<text x="405.9" y="111.1">B</text>
<text x="4.1" y="180.2">C</text>
<text x="405.9" y="180.2">C</text>
<text x="4.1" y="249.4">D</text>
<text x="405.9" y="249.4">D</text>
<text x="41.6" y="287.7">1</text>
<text x="110.8" y="287.7">2</text>
<text x="179.9" y="287.7">3</text>
<text x="249.1" y="287.7">4</text>
<text x="318.2" y="287.7">5</text>
</g>
<g font-size="3.2" fill="#000080">
<text x="186.4" y="27.5">LED1</text>
<text x="306.3" y="27.5">LED3</text>
<text x="81.6" y="33.1">NSD15-12D12</text>
<text x="81.6" y="30.1">PS1</text>
<text x="174.3" y="34.9">2.2k</text>
<text x="174.3" y="31.8">R1</text>
<text x="186.4" y="30.7">LED-TH-3mm_R</text>
<text x="241.1" y="34.6">LED2</text>
<text x="292.9" y="30">LED-TH-3mm_R</text>
<text x="322.4" y="34.9">2.2k</text>
<text x="322.5" y="31.8">R3</text>
<text x="229" y="41.9">1k</text>
<text x="229" y="38.8">R2</text>
<text x="241.1" y="37.7">LED-TH-3mm_R</text>
<text x="310.1" y="65.2">U12</text>
<text x="27.4" y="71.4">U24</text>
<text x="56.1" y="71">R30</text>
<text x="79" y="69.4">D1</text>
<text x="209.6" y="70.2">EuroRack 16 PWR Header</text>
<text x="209.6" y="66.9">U7</text>
<text x="310.1" y="68.4">EuroRack 16 PWR Header</text>
<text x="27.4" y="74.8">2.1MMJACKTHM</text>
<text x="56.1" y="74.2">10r</text>
<text x="79" y="72.6">1N5817</text>
<text x="138.7" y="75.5">7805</text>
<text x="138.7" y="72.4">U25</text>
<text x="102.8" y="82.9">C15</text>
<text x="102.9" y="86.4">680uF</text>
<text x="216.6" y="119.6">EuroRack 16 PWR Header</text>
<text x="216.6" y="116.3">U8</text>
<text x="317.2" y="117.8">EuroRack 16 PWR Header</text>
<text x="317.2" y="114.5">U11</text>
<text x="131.9" y="137.2">EuroRack 16 PWR Header</text>
<text x="132" y="133.9">U1</text>
<text x="214.9" y="167.2">EuroRack 16 PWR Header</text>
<text x="214.9" y="163.9">U9</text>
<text x="315.4" y="165.4">EuroRack 16 PWR Header</text>
<text x="315.4" y="162.2">U6</text>
<text x="45.5" y="179.8">U2</text>
<text x="128.4" y="179.8">U4</text>
<text x="45.5" y="183.1">EuroRack 16 PWR Header</text>
<text x="128.4" y="183.1">EuroRack 16 PWR Header</text>
<text x="214.9" y="209.8">U10</text>
<text x="315.4" y="208">U5</text>
<text x="214.9" y="213">EuroRack 16 PWR Header</text>
<text x="315.4" y="211.3">EuroRack 16 PWR Header</text>
<text x="166.3" y="227.5">C2</text>
<text x="42" y="231">U3</text>
<text x="109.9" y="233.1">C4</text>
<text x="110" y="229.6">47uF</text>
<text x="134.6" y="233.1">C7</text>
<text x="134.7" y="229.6">47uF</text>
<text x="166.4" y="231.1">100uF</text>
<text x="42" y="234.2">EuroRack 16 PWR Header</text>
<text x="108.2" y="250.7">100uF</text>
<text x="134.7" y="249">100uF</text>
<text x="164.6" y="247">C3</text>
<text x="164.7" y="250.5">47uF</text>
<text x="108.1" y="254.3">C1</text>
<text x="134.6" y="252.5">C8</text>
<text x="184" y="259.3">C6</text>
<text x="184.1" y="262.8">100uF</text>
<text x="219.2" y="259.3">C9</text>
<text x="219.4" y="262.8">100uF</text>
<text x="148.7" y="268.1">C5</text>
<text x="148.8" y="271.6">47uF</text>
<text x="235.1" y="275.2">C10</text>
<text x="235.2" y="278.7">100uF</text>
</g>
<g font-size="3.2" fill="#00f">
<text x="200" y="75.8">Gate</text>
<text x="215.8" y="75.8">Gate</text>
<text x="300.6" y="77.6">CV</text>
<text x="300.6" y="74">Gate</text>
<text x="316.3" y="74">Gate</text>
<text x="319.5" y="77.6">CV</text>
<text x="128.4" y="79.7">IN</text>
<text x="133.6" y="81.5">IN</text>
<text x="200" y="82.9">+5V</text>
<text x="200" y="79.3">CV</text>
<text x="216.5" y="82.9">+5V</text>
<text x="218.9" y="79.3">CV</text>
<text x="300.6" y="81.1">+5V</text>
<text x="317.1" y="81.1">+5V</text>
<text x="125.3" y="86.7">OUT</text>
<text x="133.6" y="88.5">OUT</text>
<text x="200" y="89.9">GND</text>
<text x="200" y="86.4">+12V</text>
<text x="214.5" y="86.4">+12V</text>
<text x="216" y="89.9">GND</text>
<text x="300.6" y="88.2">GND</text>
<text x="300.6" y="84.6">+12V</text>
<text x="315.1" y="84.6">+12V</text>
<text x="316.6" y="88.2">GND</text>
<text x="200" y="93.5">GND</text>
<text x="216" y="93.5">GND</text>
<text x="300.6" y="91.7">GND</text>
<text x="300.6" y="95.2">GND</text>
<text x="316.6" y="91.7">GND</text>
<text x="316.6" y="95.2">GND</text>
<text x="200" y="100.5">-12V</text>
<text x="200" y="97">GND</text>
<text x="215.7" y="100.5">-12V</text>
<text x="216" y="97">GND</text>
<text x="300.6" y="98.7">-12V</text>
<text x="316.2" y="98.7">-12V</text>
<text x="207.1" y="125.2">Gate</text>
<text x="222.9" y="125.2">Gate</text>
<text x="307.6" y="123.4">Gate</text>
<text x="323.4" y="123.4">Gate</text>
<text x="207.1" y="128.7">CV</text>
<text x="226" y="128.7">CV</text>
<text x="307.6" y="130.5">+5V</text>
<text x="307.6" y="127">CV</text>
<text x="324.1" y="130.5">+5V</text>
<text x="326.5" y="127">CV</text>
<text x="207.1" y="135.8">+12V</text>
<text x="207.1" y="132.3">+5V</text>
<text x="221.6" y="135.8">+12V</text>
<text x="223.6" y="132.3">+5V</text>
<text x="307.6" y="137.5">GND</text>
<text x="307.6" y="134">+12V</text>
<text x="322.1" y="134">+12V</text>
<text x="323.6" y="137.5">GND</text>
<text x="122.4" y="142.8">Gate</text>
<text x="138.2" y="142.8">Gate</text>
<text x="207.1" y="142.8">GND</text>
<text x="207.1" y="139.3">GND</text>
<text x="223.1" y="139.3">GND</text>
<text x="223.1" y="142.8">GND</text>
<text x="307.6" y="141.1">GND</text>
<text x="323.6" y="141.1">GND</text>
<text x="122.4" y="149.9">+5V</text>
<text x="122.4" y="146.4">CV</text>
<text x="138.9" y="149.9">+5V</text>
<text x="141.3" y="146.4">CV</text>
<text x="207.1" y="149.9">-12V</text>
<text x="207.1" y="146.4">GND</text>
<text x="222.7" y="149.9">-12V</text>
<text x="223.1" y="146.4">GND</text>
<text x="307.6" y="148.1">-12V</text>
<text x="307.6" y="144.6">GND</text>
<text x="323.3" y="148.1">-12V</text>
<text x="323.6" y="144.6">GND</text>
<text x="122.4" y="153.4">+12V</text>
<text x="136.9" y="153.4">+12V</text>
<text x="122.4" y="160.5">GND</text>
<text x="122.4" y="157">GND</text>
<text x="138.4" y="157">GND</text>
<text x="138.4" y="160.5">GND</text>
<text x="122.4" y="167.5">-12V</text>
<text x="122.4" y="164">GND</text>
<text x="138.1" y="167.5">-12V</text>
<text x="138.4" y="164">GND</text>
<text x="205.3" y="172.8">Gate</text>
<text x="221.1" y="172.8">Gate</text>
<text x="305.9" y="171.1">Gate</text>
<text x="321.6" y="171.1">Gate</text>
<text x="205.3" y="179.9">+5V</text>
<text x="205.3" y="176.4">CV</text>
<text x="221.8" y="179.9">+5V</text>
<text x="224.2" y="176.4">CV</text>
<text x="305.9" y="178.1">+5V</text>
<text x="305.9" y="174.6">CV</text>
<text x="322.4" y="178.1">+5V</text>
<text x="324.8" y="174.6">CV</text>
<text x="205.3" y="183.4">+12V</text>
<text x="219.8" y="183.4">+12V</text>
<text x="305.9" y="185.2">GND</text>
<text x="305.9" y="181.6">+12V</text>
<text x="320.3" y="181.6">+12V</text>
<text x="321.9" y="185.2">GND</text>
<text x="36" y="188.7">Gate</text>
<text x="51.8" y="188.7">Gate</text>
<text x="118.9" y="188.7">Gate</text>
<text x="134.7" y="188.7">Gate</text>
<text x="205.3" y="190.5">GND</text>
<text x="205.3" y="186.9">GND</text>
<text x="221.3" y="186.9">GND</text>
<text x="221.3" y="190.5">GND</text>
<text x="305.9" y="188.7">GND</text>
<text x="321.9" y="188.7">GND</text>
<text x="36" y="195.8">+5V</text>
<text x="36" y="192.2">CV</text>
<text x="52.5" y="195.8">+5V</text>
<text x="54.9" y="192.2">CV</text>
<text x="118.9" y="195.8">+5V</text>
<text x="118.9" y="192.2">CV</text>
<text x="135.4" y="195.8">+5V</text>
<text x="137.8" y="192.2">CV</text>
<text x="205.3" y="197.5">-12V</text>
<text x="205.3" y="194">GND</text>
<text x="221" y="197.5">-12V</text>
<text x="221.3" y="194">GND</text>
<text x="305.9" y="195.8">-12V</text>
<text x="305.9" y="192.2">GND</text>
<text x="321.5" y="195.8">-12V</text>
<text x="321.9" y="192.2">GND</text>
<text x="36" y="202.8">GND</text>
<text x="36" y="199.3">+12V</text>
<text x="50.5" y="199.3">+12V</text>
<text x="52" y="202.8">GND</text>
<text x="118.9" y="202.8">GND</text>
<text x="118.9" y="199.3">+12V</text>
<text x="133.4" y="199.3">+12V</text>
<text x="134.9" y="202.8">GND</text>
<text x="36" y="206.3">GND</text>
<text x="36" y="209.9">GND</text>
<text x="52" y="206.3">GND</text>
<text x="52" y="209.9">GND</text>
<text x="118.9" y="206.3">GND</text>
<text x="118.9" y="209.9">GND</text>
<text x="134.9" y="206.3">GND</text>
<text x="134.9" y="209.9">GND</text>
<text x="36" y="213.4">-12V</text>
<text x="51.6" y="213.4">-12V</text>
<text x="118.9" y="213.4">-12V</text>
<text x="134.5" y="213.4">-12V</text>
<text x="205.3" y="218.7">Gate</text>
<text x="221.1" y="218.7">Gate</text>
<text x="305.9" y="220.5">CV</text>
<text x="305.9" y="216.9">Gate</text>
<text x="321.6" y="216.9">Gate</text>
<text x="324.8" y="220.5">CV</text>
<text x="205.3" y="225.7">+5V</text>
<text x="205.3" y="222.2">CV</text>
<text x="221.8" y="225.7">+5V</text>
<text x="224.2" y="222.2">CV</text>
<text x="305.9" y="227.5">+12V</text>
<text x="305.9" y="224">+5V</text>
<text x="320.3" y="227.5">+12V</text>
<text x="322.4" y="224">+5V</text>
<text x="205.3" y="232.8">GND</text>
<text x="205.3" y="229.3">+12V</text>
<text x="219.8" y="229.3">+12V</text>
<text x="221.3" y="232.8">GND</text>
<text x="305.9" y="231">GND</text>
<text x="321.9" y="231">GND</text>
<text x="32.5" y="239.9">Gate</text>
<text x="48.2" y="239.9">Gate</text>
<text x="205.3" y="236.3">GND</text>
<text x="205.3" y="239.9">GND</text>
<text x="221.3" y="236.3">GND</text>
<text x="221.3" y="239.9">GND</text>
<text x="305.9" y="234.6">GND</text>
<text x="305.9" y="238.1">GND</text>
<text x="321.9" y="234.6">GND</text>
<text x="321.9" y="238.1">GND</text>
<text x="32.5" y="243.4">CV</text>
<text x="51.4" y="243.4">CV</text>
<text x="205.3" y="243.4">-12V</text>
<text x="221" y="243.4">-12V</text>
<text x="305.9" y="241.6">-12V</text>
<text x="321.5" y="241.6">-12V</text>
<text x="32.5" y="250.4">+12V</text>
<text x="32.5" y="246.9">+5V</text>
<text x="46.9" y="250.4">+12V</text>
<text x="49" y="246.9">+5V</text>
<text x="32.5" y="257.5">GND</text>
<text x="32.5" y="254">GND</text>
<text x="48.5" y="254">GND</text>
<text x="48.5" y="257.5">GND</text>
<text x="32.5" y="261">GND</text>
<text x="48.5" y="261">GND</text>
<text x="32.5" y="264.5">-12V</text>
<text x="48.1" y="264.5">-12V</text>
</g>
<g font-size="3.2">
<text x="124.8" y="83.2">GND</text>
<text x="133.6" y="85">GND</text>
</g>
<g font-size="2.1" fill="#a54b4b">
<text x="61.3" y="37">1</text>
<text x="61.3" y="40.5">2</text>
<text x="70.3" y="38.8">+VIN</text>
<text x="88.9" y="38.8">COMMON</text>
<text x="106.5" y="37">6</text>
<text x="106.5" y="40.5">7</text>
<text x="61.3" y="44.1">4</text>
<text x="61.3" y="47.6">5</text>
<text x="70.3" y="42.3">-VIN</text>
<text x="70.3" y="45.8">CONTROL</text>
<text x="91.9" y="42.3">-VOUT</text>
<text x="93.4" y="45.8">TRIM</text>
<text x="106.5" y="44.1">8</text>
<text x="70.3" y="49.3">+VOUT</text>
</g>
</svg>
